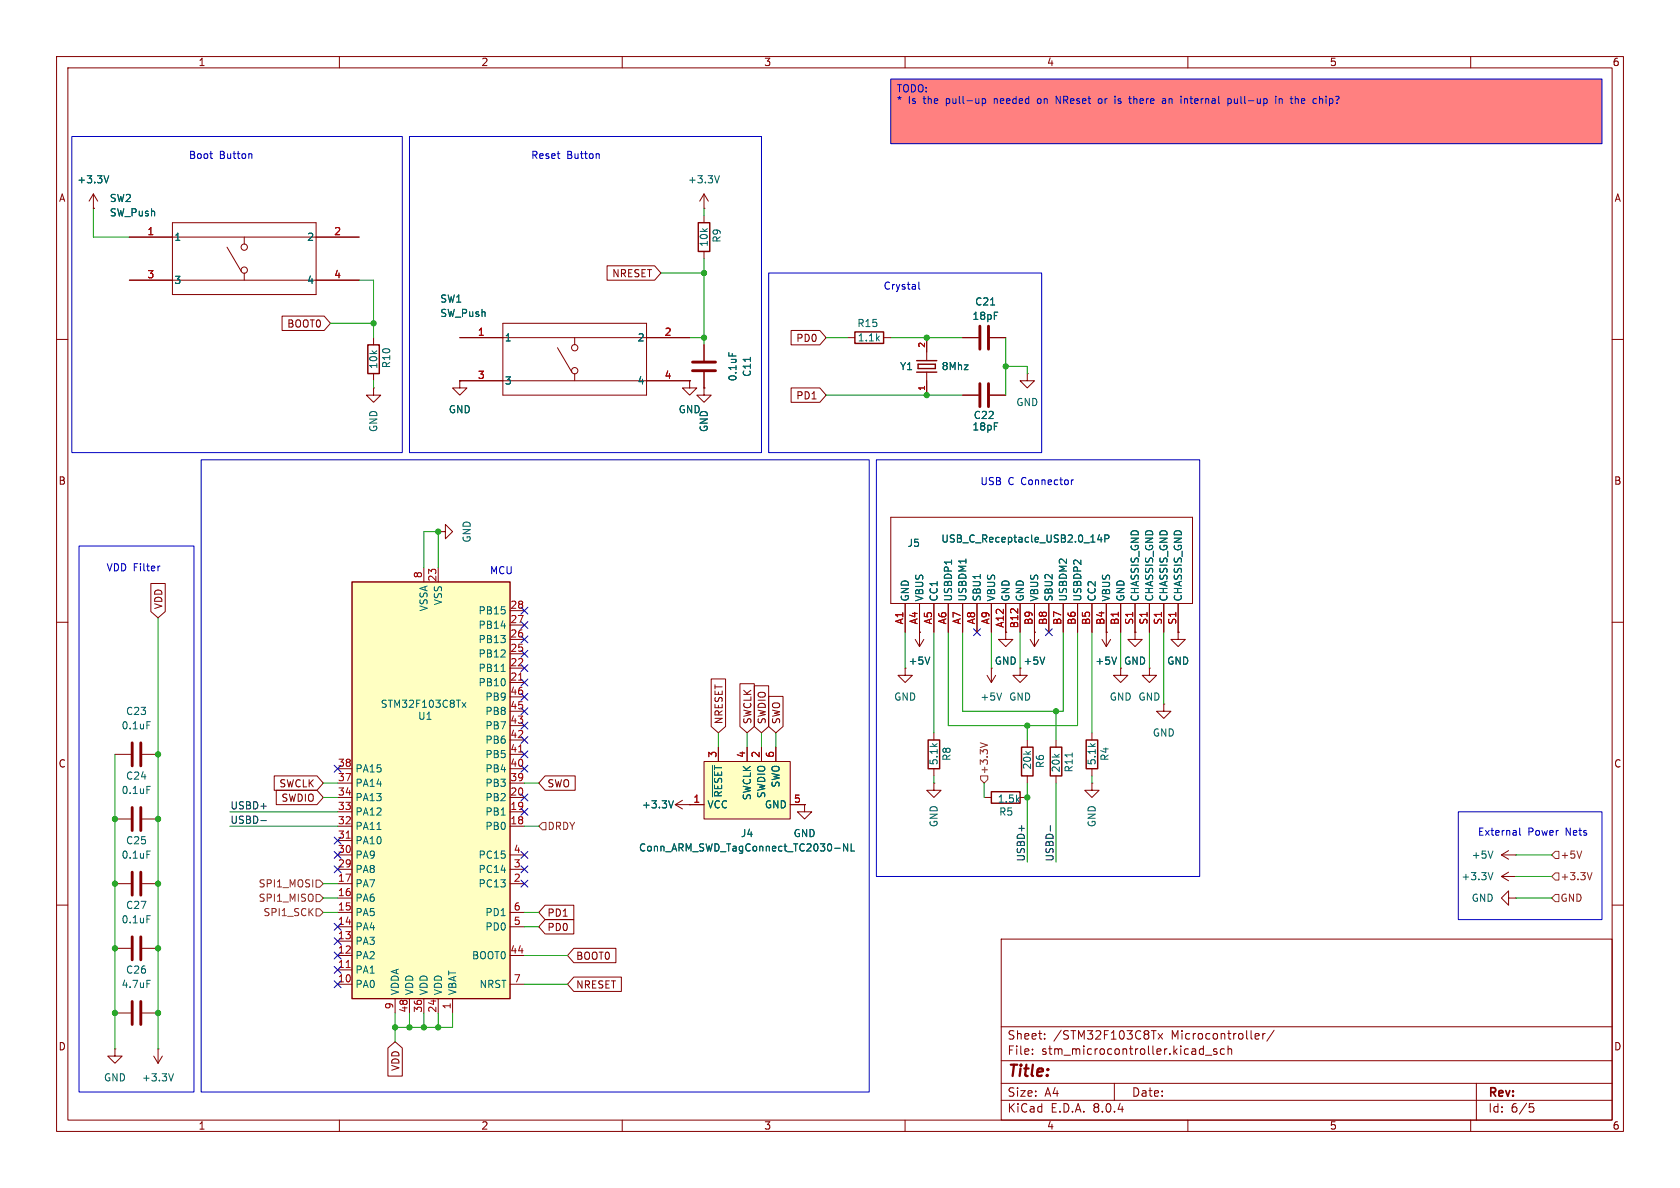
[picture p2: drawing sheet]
<svg xmlns="http://www.w3.org/2000/svg" width="297mm" height="210mm" viewBox="0 0 297 210" stroke-linecap="round" stroke-linejoin="round" font-family="sans-serif">
<g fill="none" stroke="#840000" stroke-width=".18">
<path d="M10 10h277v190h-277zM12 12h273v186h-273zM60 10v2M110 10v2M160 10v2M210 10v2M260 10v2M10 60h2M285 60h2M10 110h2M285 110h2M10 160h2"/>
<path d="M285 160h2M177 166h108v32h-108zM60 198v2M110 198v2M160 198v2M177 194.5h108M177 191.5h108M177 187.5h108M177 181.5h108M182.5 186.3v.1M182.5 185.5v.1M184.7 183.6v.1"/>
<path d="M184.7 182.8v.1M197 191.5v3M203.5 182.2h.9M204.7 182.7l.8 1M205.5 182.7l-.8 1M210 198v2M213.1 186.5h1.1M215.1 185.5l-.4-.1-.2 .2 .1 .2 .5 .2v.3h-.6M216.5 185.5l-.5-.1-.3 .3v.4l.2 .2h.6M217.1 185.5l.2-.1 .4 .1v.9M217.1 184.9v1.5M222.1 182.7l.4 .1 .1 .3-.7 .1"/>
<path d="M222.5 183.6l-.4 .1M223.2 182.7v1M223.7 182.7l-.3 .1-.2 .2M225.2 182.1l-1.2 2M260 198v2M261 191.5v6.5M270.4 195.1h.7M270.5 195.7h.4l.3 .3-.2 .5-.5 .1"/>
</g>
<path d="M157.5 14h125.7v11.4h-125.7z" fill="#ff8080"/>
<path d="M123.4 39.4h2.1v5.1h-2.1zM151.1 58.7h5.1v2h-5.1zM65 61h2.1v5h-2.1zM162.1 65.8h3.5M162.1 63.8h3.5M162.3 64.4h3.1v.8h-3.1zM164.1 130.8h2v5.1h-2zM175.3 140h5v2h-5zM180.6 132.1h2v5.1h-2zM185.7 132.1h2v5.1h-2zM192 130.8h2.1v5.1h-2.1z" fill="none" stroke="#840000" stroke-width=".25"/>
<g fill="none" stroke="#840000" stroke-width=".18">
<path d="M16.5 36.8h.1M16.5 34.3l-.8 1.3M16.5 34.3v2.5M16.5 34.3l.8 1.3M30.5 39.4h25.4v12.7h-25.4zM124.5 36.8h.1M124.5 34.3l-.8 1.3M124.5 34.3v2.5M124.5 38.1v1.3M124.5 34.3l.7 1.3M22.9 49.5h40.6M22.9 41.9h40.6"/>
<path d="M40.1 43.7l2.6 4.3M43.2 41.9v1.3M43.2 48.3v1.2M66 59.7v1.3M81.3 59.7h40.6M88.9 57.2h25.4v12.7h-25.4zM101.6 59.7v1.3M124.5 44.5v1.2M149.9 59.7h1.2M156.2 59.7h1.3M163.8 59.7v4.1M170.2 59.7h2.8"/>
<path d="M175 59.7h2.8M66 68.6v1.3h1.3l-1.3 1.2-1.2-1.2h1.2M66 68.6h.1M66 66v1.3M81.3 67.3v1.3h1.2l-1.2 1.3-1.3-1.3h1.3M81.3 67.3h.1M81.3 67.3h40.6M98.6 61.5l2.5 4.3M101.6 66v1.3M121.9 67.3v1.3h1.3l-1.3 1.3-1.3-1.3h1.3M121.9 67.3h.1M124.5 68.6v1.3h1.2l-1.2 1.2-1.3-1.2h1.3"/>
<path d="M124.5 68.6h.1M124.5 61v2.8M124.5 65.8v2.8M163.8 65.8v4.1M170.2 69.9h2.8M175 69.9h2.8M181.6 66v1.3h1.3l-1.3 1.3-1.3-1.3h1.3M181.6 66h.1M157.5 91.4h53.3v15.3h-53.3zM160 118.1v1.3h1.3l-1.3 1.3-1.3-1.3h1.3M160 106.7v5.1M161.8 113l.8 1.3"/>
<path d="M162.6 111.8h.1M162.6 106.7v7.6M163.3 113l-.7 1.3M165.1 106.7v5.1M167.6 106.7v5.1M170.2 106.7v5.1M172.7 106.7v5.1M175.3 106.7v5.1M177.8 111.8v1.2h1.3l-1.3 1.3-1.3-1.3h1.3M177.8 111.8h.1M177.8 106.7v5.1M180.3 106.7v5.1"/>
<path d="M182.1 113l.8 1.3M182.9 111.8h.1M182.9 106.7v7.6M183.6 113l-.7 1.3M185.4 106.7v5.1M188 106.7v5.1M190.5 106.7v5.1M193 106.7v5.1M194.8 113l.8 1.3M195.6 111.8h.1M195.6 106.7v7.6M196.3 113l-.7 1.3"/>
<path d="M198.1 118.1v1.3h1.3l-1.3 1.3-1.3-1.3h1.3M198.1 106.7v5.1M200.7 111.8v1.2h1.2l-1.2 1.3-1.3-1.3h1.3M200.7 111.8h.1M200.7 106.7v5.1M203.2 118.1v1.3h1.3l-1.3 1.3-1.3-1.3h1.3M203.2 118.1h.1M203.2 106.7v5.1M205.7 106.7v5.1M208.3 111.8v1.2h1.2l-1.2 1.3-1.3-1.3h1.3M208.3 111.8h.1M208.3 106.7v5.1"/>
<path d="M20.3 133.4h2.8M25.1 133.4h2.8M165.1 138.4v1.3h1.3l-1.3 1.3-1.3-1.3h1.3M165.1 138.4h.1M165.1 129.5v1.3M165.1 135.9v1.3M181.6 130.8v1.3M181.6 137.2v1.2M186.7 130.8v1.3M186.7 137.2v1.2M193 138.4v1.3h1.3l-1.3 1.3-1.2-1.3h1.2M193 138.4h.1"/>
<path d="M193 129.5v1.3M193 135.9v1.3M205.7 124.5v1.2h1.3l-1.3 1.3-1.2-1.3h1.2M205.7 124.5h.1M20.3 156.2h2.8M25.1 156.2h2.8M142.2 142.2v1.3h1.3l-1.3 1.3-1.2-1.3h1.2M142.2 142.2h.1M174 141h1.3M180.3 141h1.3M265.4 154.9l1.3 .8M265.4 154.9h2.6"/>
<path d="M265.4 151.1l1.3 .8M265.4 151.1h2.6M266.7 158.8v-1.3l-1.3 1.3 1.3 1.2v-1.2h1.3M266.7 154.2l-1.3 .7M266.7 150.4l-1.3 .7M268 158.8h.1M268 154.9h.1M268 151.1h.1M20.3 179.1h2.8M20.3 167.6h2.8M25.1 179.1h2.8M25.1 167.6h2.8"/>
<path d="M20.3 185.4v1.3h1.3l-1.3 1.3-1.3-1.3h1.3M20.3 185.4h.1M27.2 186.7l.7 1.3M27.9 185.4h.1M27.9 185.4v2.6M28.7 186.7l-.8 1.3"/>
<circle cx="43.2" cy="43.7" r=".56"/>
<circle cx="43.2" cy="47.8" r=".56"/>
<circle cx="101.6" cy="65.5" r=".56"/>
<circle cx="101.6" cy="61.5" r=".56"/>
</g>
<g fill="none" stroke="#006464" stroke-width=".18">
<path d="M19.2 31.1l-.4 1.2M127.2 31.1l-.4 1.2M175.1 53.9h.7M128.8 62.3v.6M132.7 63.2v.7M168.2 99v.7M194.4 94.5l-.3 .9h.7M194.7 95v.8M195.3 95.2h.6l.2-.2-.1-.3-.7-.1v1.2M164.4 116.1l-.4 1.3M184.7 116.1l-.4 1.3M197.4 116.1l-.4 1.3"/>
<path d="M26 127.6h.6M189.6 133.1v.7M26 150.4h.6M263.9 154.2l-.4 1.3M263.9 150.4l-.4 1.3M26 173.3h.6M26 161.9h.6M30.7 189.8l-.5 1.3"/>
</g>
<g fill="none" stroke="#840000" stroke-width=".51">
<path d="M173.2 57.7v4M174.8 57.7v4M122.4 65.5h4.1M122.4 64h4.1M173.2 67.8v4.1M174.8 67.8v4.1M23.4 131.3v4.1M24.9 131.3v4.1M23.4 154.2v4M24.9 154.2v4M23.4 165.6v4.1M23.4 177v4.1"/>
<path d="M24.9 165.6v4.1M24.9 177v4.1"/>
</g>
<path d="M62.2 102.9h28v73.6h-28z" fill="#ffffc2"/>
<path d="M62.2 102.9h28v73.6h-28z" fill="none" stroke="#840000" stroke-width=".25"/>
<g fill="none" stroke="#840000" stroke-width=".18">
<path d="M77.5 94h1.2v-1.3l1.3 1.3-1.3 1.3v-1.3M77.5 94h.1M74.9 100.3v2.6M77.5 100.3v2.6M90.2 118.1h2.5M90.2 115.6h2.5M90.2 113h2.5M90.2 110.5h2.5M90.2 108h2.5M174.5 119.4l.8 1.3M175.3 118.1v2.6M176 119.4l-.7 1.3"/>
<path d="M180.3 118.1v1.3h1.3l-1.3 1.3-1.2-1.3h1.2M59.7 138.4h2.5M59.7 135.9h2.5M90.2 120.7h2.5M90.2 138.4h2.5M90.2 135.9h2.5M90.2 133.4h2.5M90.2 130.8h2.5M90.2 128.3h2.5M90.2 125.7h2.5M90.2 123.2h2.5M20.3 144.8h2.8"/>
<path d="M25.1 144.8h2.8M59.7 158.8h2.5M59.7 156.2h2.5M59.7 146.1h2.5M59.7 143.5h2.5M59.7 141h2.5M59.7 153.7h2.5M59.7 151.1h2.5M59.7 148.6h2.5M90.2 156.2h2.5M90.2 146.1h2.5M90.2 143.5h2.5"/>
<path d="M90.2 141h2.5M90.2 153.7h2.5M90.2 151.1h2.5M119.4 142.2l1.2 .8M119.4 142.2h2.5M120.6 141.5l-1.2 .7M121.9 142.2h.1M59.7 174h2.5M59.7 171.5h2.5M59.7 168.9h2.5M59.7 166.4h2.5M59.7 163.8h2.5"/>
<path d="M59.7 161.3h2.5M69.8 176.5v2.6M72.4 176.5v2.6M74.9 176.5v2.6M77.5 176.5v2.6M80 176.5v2.6M90.2 174h2.5M90.2 168.9h2.5M90.2 163.8h2.5M90.2 161.3h2.5"/>
</g>
<path d="M91.7 120.2h.7M91.7 132.9h.7M61.2 148.2h.7M61.2 171h.7" fill="none" stroke="#a90000" stroke-width=".18"/>
<path d="M88.6 118.7h.7M26 139h.6M81.7 124.2l.7 .8M82.4 124.2l-.7 .8M177.1 122.5l-.4 1.3M66.6 146.6h.8M119.1 141.5l-.5 1.3" fill="none" stroke="#006464" stroke-width=".18"/>
<path d="M23.4 142.7v4.1M24.9 142.7v4.1" fill="none" stroke="#840000" stroke-width=".51"/>
<path d="M124.5 134.6h15.2v10.2h-15.2z" fill="#ffffc2"/>
<g fill="none" stroke="#840000" stroke-width=".18">
<path d="M16.5 36.8h.1M22.9 41.9h7.6M22.9 49.5h7.6M49.9 55.9h7.4l1.1 1.3-1.1 1.2h-7.4zM55.9 41.9h7.6M55.9 49.5h7.6M81.3 59.7h7.6M107.3 47h8.4l1.1 1.3-1.1 1.2h-8.4zM114.3 59.7h7.6M139.9 58.4h5l1.1 1.3-1.1 1.3h-5zM163.8 59.7v2.5M170.2 59.7h2.8"/>
<path d="M175 59.7h2.8M81.3 67.3h.1M81.3 67.3h7.6M114.3 67.3h7.6M121.9 67.3h.1M124.5 68.6h.1M124.5 61v2.8M124.5 65.8v2.8M139.9 68.6h5l1.1 1.3-1.1 1.2h-5zM163.8 67.3v2.6M170.2 69.9h2.8M175 69.9h2.8"/>
<path d="M26.7 103.1h2.5v5l-1.3 1.1-1.2-1.1zM160 106.7v5.1M162.6 111.8h.1M162.6 106.7v5.1M165.1 106.7v5.1M167.6 106.7v5.1M170.2 106.7v5.1M172.7 106.7v5.1M175.3 106.7v5.1M177.8 111.8h.1M177.8 106.7v5.1M180.3 106.7v5.1"/>
<path d="M182.9 111.8h.1M182.9 106.7v5.1M185.4 106.7v5.1M188 106.7v5.1M190.5 106.7v5.1M193 106.7v5.1M195.6 111.8h.1M195.6 106.7v5.1M198.1 106.7v5.1M200.7 111.8h.1M200.7 106.7v5.1M203.2 106.7v5.1"/>
<path d="M205.7 106.7v5.1M208.3 111.8h.1M208.3 106.7v5.1M48.5 137.2h7.5l1.1 1.2-1.1 1.3h-7.5zM48.8 139.7h7.2l1.1 1.3-1.1 1.2h-7.2zM96.4 137.2h5.3v2.5h-5.3l-1.2-1.3zM124.5 134.6h15.2v10.2h-15.2zM125.7 120h2.6v8.4l-1.3 1.1-1.3-1.1zM127 132.1v2.5M130.8 120.9h2.6v7.5l-1.3 1.1-1.3-1.1zM132.1 132.1v2.5M133.3 121.2h2.6v7.2l-1.3 1.1-1.3-1.1z"/>
<path d="M134.6 132.1v2.5M135.9 123.1h2.5v5.3l-1.2 1.1-1.3-1.1zM137.2 132.1v2.5M121.9 142.2h.1M121.9 142.2h2.6M139.7 142.2h2.5M142.2 142.2h.1M96.4 160h5v2.6h-5l-1.2-1.3zM96.4 162.6h5v2.5h-5l-1.2-1.3zM101.4 167.6h7.5v2.6h-7.5l-1.1-1.3zM101.4 172.7h8.5v2.6h-8.5l-1.1-1.3zM68.6 185.3l1.2-1.1 1.3 1.1v4.9h-2.5z"/>
</g>
<g fill="none" stroke="#006464" stroke-width=".18">
<path d="M19.2 31.1l-.4 1.2M175.1 53.9h.7M128.8 62.3v.6M132.7 63.2v.7M168.2 99v.7M194.4 94.5l-.3 .9h.7M194.7 95v.8M195.3 95.2h.6l.2-.2-.1-.3-.7-.1v1.2M164.4 116.1l-.4 1.3M184.7 116.1l-.4 1.3M197.4 116.1l-.4 1.3M126 135.4v5.4"/>
<path d="M119.1 141.5l-.5 1.3M147.6 150h.9M149.9 149.2v1.2l-.8-1.2v1.2M150.5 149.2v1.2h.6"/>
</g>
<path d="M173.3 131.3l1.3 .4M173.4 137.2h1.2v.6l-.6 .6-.6-.6zM55.9 155.6h.6l.6 .6-.6 .6h-.6zM55.9 158.1h.6l.6 .7-.6 .6h-.6zM95.9 145.4h.6v1.3h-.6l-.7-.6zM275 158.1h.6v1.3h-.6l-.7-.6zM275 150.5h.6v1.3h-.6l-.7-.7zM275 154.3h.6v1.3h-.6l-.7-.7zM279.6 150.4l-.4 1.3M281.4 154.2l-.4 1.3M55.9 160.7h.6l.6 .6-.6 .6h-.6z" fill="none" stroke="#725600" stroke-width=".18"/>
<path d="M46.1 145.1h1M185.7 145.9v1" fill="none" stroke="#0f0f0f" stroke-width=".18"/>
<g fill="none" stroke="#0000c2" stroke-width=".18">
<path d="M157.5 14h125.7v11.4h-125.7zM173.7 17.4v1.3M173.7 17.5l.3-.1 .3 .3-.2 .5h-.4M183.5 17.5l-.1 .2 .1 .5M186.7 18.3v-1.3l.7 1.3M194.7 17.5l-.3-.1-.2 .3v.5l.2 .1 .3-.1M197.1 17v.1M197.7 18.2l.3 .1M197.8 17.4l-.1 .2 .1 .3M200.4 17v1.3M200.6 17.4l-.2 .2M205.6 17.4h.3l.2 .2v.7"/>
<path d="M206.1 18.2l-.5 .1M206.1 17.7l-.5 .1M208.8 17v.1M209.6 17.4l.3 .2v.7M217.1 17.5l.3-.1 .3 .3-.1 .5h-.5M217.1 17.4v1.3M218.2 17.4l.1 .8h.4M225.5 17v.1M225.5 17.4v.9M226.1 17.6l.2-.2 .3 .1 .1 .8M226.1 17.4v.9M230.1 17.5v.7"/>
<path d="M230.7 17.7l-.6 .2M233.6 17.4l.2 .2v.7M12.7 24.1h58.4v55.9h-58.4zM37.1 27.2h.5M37.5 28h.1M44.3 27.2l.2 .2v.6M72.4 24.1h62.2v55.9h-62.2zM105.8 27.2l.1 .2v.6M135.9 48.3h48.2v31.7h-48.2zM162.4 49.9v1l.2 .2M14 96.5h20.3v96.5h-20.3zM35.6 81.3h118.1v111.7h-118.1z"/>
<path d="M154.9 81.3h57.2v73.6h-57.2zM189.8 84.8l-.4 .3M28.3 100.1h-.3M257.8 143.5h25.4v19.1h-25.4zM268.7 146.4v1.1l.1 .1"/>
</g>
<g fill="none" stroke="#009600" stroke-width=".18">
<path d="M16.5 36.8v5.1h6.4M124.5 36.8v1.3M58.4 57.2h7.6M63.5 49.5h2.5v10.2M116.8 48.3h7.7M121.9 59.7h2.6M124.5 45.7v15.3M146 59.7h3.9M157.5 59.7h12.7M177.8 59.7v10.2M66 67.3v1.3M146 69.9h24.2"/>
<path d="M177.8 64.8h3.8v1.2M27.9 109.2v76.2M74.9 100.3v-6.3h2.6v6.3M160 111.8v6.3M165.1 111.8v17.7M167.6 111.8v16.5h22.9v-16.5M170.2 111.8v13.9h17.8v-13.9M175.3 111.8v6.3M180.3 111.8v6.3M193 111.8v17.7M198.1 111.8v6.3M203.2 111.8v6.3"/>
<path d="M205.7 111.8v12.7M20.3 133.4v52M57.1 138.4h2.6M92.7 138.4h2.5M127 129.5v2.6M132.1 129.5v2.6M134.6 129.5v2.6M137.2 129.5v2.6M165.1 137.2v1.2M174 138.4v2.6M181.6 128.3v2.5M181.6 138.4v14"/>
<path d="M186.7 125.7v5.1M186.7 138.4v14M193 137.2v1.2M40.6 146.1h19.1M40.6 143.5h19.1M57.1 158.8h2.6M57.1 156.2h2.6M57.1 141h2.6M92.7 146.1h2.5M268 158.8h6.3M268 151.1h6.3M268 154.9h6.3"/>
<path d="M57.1 161.3h2.6M69.8 179.1v5.1M72.4 179.1v2.5M74.9 179.1v2.5M77.5 179.1v2.5M80 179.1v2.5h-10.2M92.7 161.3h2.5M92.7 168.9h7.6M92.7 174h7.6M92.7 163.8h2.5"/>
</g>
<g fill="none" stroke="#000084" stroke-width=".18">
<path d="M92.1 109.9l1.2 1.2M92.1 107.3l1.2 1.3M92.1 115l1.2 1.2M92.1 112.4l1.2 1.2M92.1 117.5l1.2 1.2M93.3 117.5l-1.2 1.2M93.3 115l-1.2 1.2M93.3 109.9l-1.2 1.2M93.3 107.3l-1.2 1.3M93.3 112.4l-1.2 1.2M172.1 111.2l1.2 1.2M173.3 111.2l-1.2 1.2"/>
<path d="M184.8 111.2l1.2 1.2M186 111.2l-1.2 1.2M59.1 135.3l1.2 1.2M60.3 135.3l-1.2 1.2M92.1 127.7l1.2 1.2M92.1 130.2l1.2 1.2M92.1 135.3l1.2 1.2M92.1 132.7l1.2 1.3M92.1 122.6l1.2 1.2M92.1 125.1l1.2 1.2M92.1 120l1.2 1.3M93.3 120l-1.2 1.3"/>
<path d="M93.3 127.7l-1.2 1.2M93.3 130.2l-1.2 1.2M93.3 135.3l-1.2 1.2M93.3 132.7l-1.2 1.3M93.3 122.6l-1.2 1.2M93.3 125.1l-1.2 1.2M59.1 153.1l1.2 1.2M59.1 150.5l1.2 1.2M59.1 148l1.2 1.2M60.3 153.1l-1.2 1.2M60.3 150.5l-1.2 1.2M60.3 148l-1.2 1.2"/>
<path d="M92.1 140.4l1.2 1.2M92.1 142.9l1.2 1.2M92.1 150.5l1.2 1.2M92.1 153.1l1.2 1.2M92.1 155.6l1.2 1.2M93.3 140.4l-1.2 1.2M93.3 142.9l-1.2 1.2M93.3 150.5l-1.2 1.2M93.3 153.1l-1.2 1.2M93.3 155.6l-1.2 1.2M59.1 173.4l1.2 1.2M59.1 170.8l1.2 1.3"/>
<path d="M59.1 168.3l1.2 1.2M59.1 165.8l1.2 1.2M59.1 163.2l1.2 1.2M60.3 163.2l-1.2 1.2M60.3 168.3l-1.2 1.2M60.3 173.4l-1.2 1.2M60.3 170.8l-1.2 1.3M60.3 165.8l-1.2 1.2"/>
</g>
<g fill="#009600" stroke="#009600" stroke-width=".18">
<circle cx="27.9" cy="133.4" r=".46"/>
<circle cx="20.3" cy="167.6" r=".46"/>
<circle cx="27.9" cy="167.6" r=".46"/>
<circle cx="77.5" cy="94" r=".46"/>
<circle cx="69.8" cy="181.6" r=".46"/>
<circle cx="20.3" cy="179.1" r=".46"/>
<circle cx="27.9" cy="179.1" r=".46"/>
<circle cx="20.3" cy="156.2" r=".46"/>
<circle cx="27.9" cy="156.2" r=".46"/>
<circle cx="20.3" cy="144.8" r=".46"/>
<circle cx="27.9" cy="144.8" r=".46"/>
<circle cx="77.5" cy="181.6" r=".46"/>
<circle cx="74.9" cy="181.6" r=".46"/>
<circle cx="72.4" cy="181.6" r=".46"/>
<circle cx="124.5" cy="48.3" r=".46"/>
<circle cx="66" cy="57.2" r=".46"/>
<circle cx="124.5" cy="59.7" r=".46"/>
<circle cx="181.6" cy="128.3" r=".46"/>
<circle cx="181.6" cy="141" r=".46"/>
<circle cx="177.8" cy="64.8" r=".46"/>
<circle cx="163.8" cy="59.7" r=".46"/>
<circle cx="163.8" cy="69.9" r=".46"/>
<circle cx="186.7" cy="125.7" r=".46"/>
</g>
<text font-size="2.8" fill="#840000" x="178" y="190.9">Title:</text>
<g font-size="2.1" fill="#840000">
<text x="178" y="184">Sheet:</text>
<text x="186.2" y="184">/STM32F103C8Tx</text>
<text x="207.1" y="184">Microcontroller/</text>
<text x="178" y="186.7">File:</text>
<text x="184.1" y="186.7">stm_microcontroller.kicad_sch</text>
<text x="178" y="196.9">KiCad</text>
<text x="178" y="194.1">Size:</text>
<text x="184.7" y="194.1">A4</text>
<text x="185.7" y="196.9">E.D.A.</text>
<text x="193.3" y="196.9">8.0.4</text>
<text x="200" y="194.1">Date:</text>
<text x="263" y="194.3">Rev:</text>
<text x="263" y="196.9">Id:</text>
<text x="267.1" y="196.9">6/5</text>
</g>
<g font-size="1.8" fill="#840000">
<text x="35" y="11.9">1</text>
<text x="85" y="11.9">2</text>
<text x="135" y="11.9">3</text>
<text x="185" y="11.9">4</text>
<text x="235" y="11.9">5</text>
<text x="285" y="11.9">6</text>
<text x="10.3" y="35.9">A</text>
<text x="285.3" y="35.9">A</text>
<text x="108.1" y="49.2">NRESET</text>
<text x="50.7" y="58.1">BOOT0</text>
<text x="140.7" y="60.6">PD0</text>
<text x="140.7" y="70.8">PD1</text>
<text x="10.3" y="85.9">B</text>
<text x="285.3" y="85.9">B</text>
<text x="28.9" y="107.8" transform="rotate(-90 28.9 107.8)">VDD</text>
<text x="128" y="128.1" transform="rotate(-90 128 128.1)">NRESET</text>
<text x="133" y="128.1" transform="rotate(-90 133 128.1)">SWCLK</text>
<text x="135.6" y="128.1" transform="rotate(-90 135.6 128.1)">SWDIO</text>
<text x="138.1" y="128.1" transform="rotate(-90 138.1 128.1)">SWO</text>
<text x="10.3" y="135.9">C</text>
<text x="285.3" y="135.9">C</text>
<text x="49.3" y="139.4">SWCLK</text>
<text x="49.7" y="141.9">SWDIO</text>
<text x="96.7" y="139.4">SWO</text>
<text x="96.7" y="162.2">PD1</text>
<text x="96.7" y="164.8">PD0</text>
<text x="101.8" y="169.9">BOOT0</text>
<text x="101.8" y="174.9">NRESET</text>
<text x="10.3" y="185.9">D</text>
<text x="285.3" y="185.9">D</text>
<text x="70.8" y="189.4" transform="rotate(-90 70.8 189.4)">VDD</text>
<text x="35" y="199.9">1</text>
<text x="85" y="199.9">2</text>
<text x="135" y="199.9">3</text>
<text x="185" y="199.9">4</text>
<text x="235" y="199.9">5</text>
<text x="285" y="199.9">6</text>
</g>
<g font-size="1.8" fill="#0000c2">
<text x="158.4" y="16.6">TODO:</text>
<text x="158.4" y="18.7">*</text>
<text x="160.6" y="18.7">Is</text>
<text x="163.4" y="18.7">the</text>
<text x="167.5" y="18.7">pull-up</text>
<text x="176.2" y="18.7">needed</text>
<text x="184.1" y="18.7">on</text>
<text x="187.5" y="18.7">NReset</text>
<text x="195.2" y="18.7">or</text>
<text x="198.3" y="18.7">is</text>
<text x="201.1" y="18.7">there</text>
<text x="207.2" y="18.7">an</text>
<text x="210.6" y="18.7">internal</text>
<text x="219.1" y="18.7">pull-up</text>
<text x="227.8" y="18.7">in</text>
<text x="230.7" y="18.7">the</text>
<text x="234.8" y="18.7">chip?</text>
<text x="33.3" y="28.3">Boot</text>
<text x="38.8" y="28.3">Button</text>
<text x="93.8" y="28.3">Reset</text>
<text x="100.2" y="28.3">Button</text>
<text x="156.1" y="51.4">Crystal</text>
<text x="173.2" y="86">USB</text>
<text x="178.2" y="86">C Connector</text>
<text x="18.7" y="101.2">VDD Filter</text>
<text x="86.5" y="101.7">MCU</text>
<text x="261.2" y="147.9">External</text>
<text x="270.1" y="147.9">Power</text>
<text x="276.9" y="147.9">Nets</text>
</g>
<g font-size="1.8" fill="#006464">
<text x="13.6" y="32.6">+3.3V</text>
<text x="19.3" y="35.9">SW2</text>
<text x="121.5" y="32.6">+3.3V</text>
<text x="19.3" y="38.5">SW_Push</text>
<text x="30.7" y="42.8">1</text>
<text x="54.2" y="42.8">2</text>
<text x="125.3" y="43.7" transform="rotate(-90 125.3 43.7)">10k</text>
<text x="127.6" y="43" transform="rotate(-90 127.6 43)">R9</text>
<text x="30.7" y="50.4">3</text>
<text x="54.2" y="50.4">4</text>
<text x="77.7" y="53.7">SW1</text>
<text x="77.7" y="56.2">SW_Push</text>
<text x="151.5" y="58">R15</text>
<text x="171.8" y="56.7">18pF</text>
<text x="172.3" y="54.2">C21</text>
<text x="66.9" y="65.3" transform="rotate(-90 66.9 65.3)">10k</text>
<text x="69.2" y="65.2" transform="rotate(-90 69.2 65.2)">R10</text>
<text x="89.2" y="60.6">1</text>
<text x="112.6" y="60.6">2</text>
<text x="151.5" y="60.6">1.1k</text>
<text x="159" y="65.6">Y1</text>
<text x="166.4" y="65.6">8Mhz</text>
<text x="89.2" y="68.2">3</text>
<text x="112.6" y="68.2">4</text>
<text x="130.4" y="67.5" transform="rotate(-90 130.4 67.5)">0.1uF</text>
<text x="132.9" y="66.7" transform="rotate(-90 132.9 66.7)">C11</text>
<text x="179.6" y="72">GND</text>
<text x="66.9" y="76.5" transform="rotate(-90 66.9 76.5)">GND</text>
<text x="79.2" y="73.3">GND</text>
<text x="119.9" y="73.3">GND</text>
<text x="125.3" y="76.5" transform="rotate(-90 125.3 76.5)">GND</text>
<text x="171.8" y="76.3">18pF</text>
<text x="172" y="74.3">C22</text>
<text x="83.4" y="96" transform="rotate(-90 83.4 96)">GND</text>
<text x="160.4" y="96.9">J5</text>
<text x="166.3" y="96.1">USB_C_Receptacle_USB2.0_14P</text>
<text x="78.3" y="107.1" transform="rotate(-90 78.3 107.1)">VSS</text>
<text x="160.9" y="106.4" transform="rotate(-90 160.9 106.4)">GND</text>
<text x="163.4" y="106.4" transform="rotate(-90 163.4 106.4)">VBUS</text>
<text x="166" y="106.4" transform="rotate(-90 166 106.4)">CC1</text>
<text x="168.5" y="106.4" transform="rotate(-90 168.5 106.4)">USBDP1</text>
<text x="171" y="106.4" transform="rotate(-90 171 106.4)">USBDM1</text>
<text x="173.6" y="106.4" transform="rotate(-90 173.6 106.4)">SBU1</text>
<text x="176.1" y="106.4" transform="rotate(-90 176.1 106.4)">VBUS</text>
<text x="178.7" y="106.4" transform="rotate(-90 178.7 106.4)">GND</text>
<text x="181.2" y="106.4" transform="rotate(-90 181.2 106.4)">GND</text>
<text x="183.7" y="106.4" transform="rotate(-90 183.7 106.4)">VBUS</text>
<text x="186.3" y="106.4" transform="rotate(-90 186.3 106.4)">SBU2</text>
<text x="188.8" y="106.4" transform="rotate(-90 188.8 106.4)">USBDM2</text>
<text x="191.4" y="106.4" transform="rotate(-90 191.4 106.4)">USBDP2</text>
<text x="193.9" y="106.4" transform="rotate(-90 193.9 106.4)">CC2</text>
<text x="196.4" y="106.4" transform="rotate(-90 196.4 106.4)">VBUS</text>
<text x="199" y="106.4" transform="rotate(-90 199 106.4)">GND</text>
<text x="201.5" y="106.4" transform="rotate(-90 201.5 106.4)">CHASSIS_GND</text>
<text x="204.1" y="106.4" transform="rotate(-90 204.1 106.4)">CHASSIS_GND</text>
<text x="206.6" y="106.4" transform="rotate(-90 206.6 106.4)">CHASSIS_GND</text>
<text x="209.1" y="106.4" transform="rotate(-90 209.1 106.4)">CHASSIS_GND</text>
<text x="75.8" y="108.2" transform="rotate(-90 75.8 108.2)">VSSA</text>
<text x="84.5" y="113.9">PB13</text>
<text x="84.5" y="111.4">PB14</text>
<text x="84.5" y="108.8">PB15</text>
<text x="84.5" y="119">PB11</text>
<text x="84.5" y="116.4">PB12</text>
<text x="160.5" y="117.7">+5V</text>
<text x="175.8" y="117.7">GND</text>
<text x="180.8" y="117.7">+5V</text>
<text x="193.5" y="117.7">+5V</text>
<text x="198.6" y="117.7">GND</text>
<text x="206.2" y="117.7">GND</text>
<text x="67.2" y="125.3">STM32F103C8Tx</text>
<text x="84.5" y="121.5">PB10</text>
<text x="85.7" y="124.1">PB9</text>
<text x="158" y="124.1">GND</text>
<text x="173.2" y="124.1">+5V</text>
<text x="178.3" y="124.1">GND</text>
<text x="196.1" y="124.1">GND GND</text>
<text x="21.4" y="129.1">0.1uF</text>
<text x="22.2" y="126.6">C23</text>
<text x="73.8" y="127.4">U1</text>
<text x="85.7" y="131.7">PB6</text>
<text x="85.7" y="129.1">PB7</text>
<text x="85.7" y="126.6">PB8</text>
<text x="203.7" y="130.4">GND</text>
<text x="62.7" y="136.8">PA15</text>
<text x="85.7" y="136.8">PB4</text>
<text x="85.7" y="134.2">PB5</text>
<text x="166" y="135.4" transform="rotate(-90 166 135.4)">5.1k</text>
<text x="168.2" y="134.6" transform="rotate(-90 168.2 134.6)">R8</text>
<text x="182.5" y="136.1" transform="rotate(-90 182.5 136.1)">20k</text>
<text x="184.8" y="135.9" transform="rotate(-90 184.8 135.9)">R6</text>
<text x="187.6" y="136.6" transform="rotate(-90 187.6 136.6)">20k</text>
<text x="189.8" y="136.6" transform="rotate(-90 189.8 136.6)">R11</text>
<text x="193.9" y="135.4" transform="rotate(-90 193.9 135.4)">5.1k</text>
<text x="196.2" y="134.6" transform="rotate(-90 196.2 134.6)">R4</text>
<text x="21.4" y="140.6">0.1uF</text>
<text x="22.2" y="138">C24</text>
<text x="62.7" y="141.8">PA13</text>
<text x="62.7" y="139.3">PA14</text>
<text x="85.7" y="141.8">PB2</text>
<text x="85.7" y="139.3">PB3</text>
<text x="113.4" y="143.1">+3.3V</text>
<text x="125" y="143.1">VCC</text>
<text x="127.9" y="141.1" transform="rotate(-90 127.9 141.1)">~{RESET}</text>
<text x="132.9" y="141.6" transform="rotate(-90 132.9 141.6)">SWCLK</text>
<text x="135.1" y="143.1">GND</text>
<text x="135.5" y="141.2" transform="rotate(-90 135.5 141.2)">SWDIO</text>
<text x="138" y="139.3" transform="rotate(-90 138 139.3)">SWO</text>
<text x="176.3" y="142.1">1.5k</text>
<text x="22.2" y="149.5">C25</text>
<text x="62.7" y="149.5">PA10</text>
<text x="62.7" y="146.9">PA11</text>
<text x="62.7" y="144.4">PA12</text>
<text x="85.7" y="146.9">PB0</text>
<text x="85.7" y="144.4">PB1</text>
<text x="130.9" y="148.2">J4</text>
<text x="140.2" y="148.2">GND</text>
<text x="166" y="146.3" transform="rotate(-90 166 146.3)">GND</text>
<text x="176.5" y="144.4">R5</text>
<text x="193.9" y="146.3" transform="rotate(-90 193.9 146.3)">GND</text>
<text x="21.4" y="152">0.1uF</text>
<text x="62.7" y="154.5">PA8</text>
<text x="62.7" y="152">PA9</text>
<text x="84.5" y="154.5">PC14</text>
<text x="84.5" y="152">PC15</text>
<text x="112.9" y="150.7">Conn_ARM_SWD_TagConnect_TC2030-NL</text>
<text x="258.3" y="155.8">+3.3V</text>
<text x="260.1" y="152">+5V</text>
<text x="22.2" y="160.9">C27</text>
<text x="62.7" y="159.6">PA6</text>
<text x="62.7" y="157.1">PA7</text>
<text x="84.5" y="157.1">PC13</text>
<text x="260.1" y="159.6">GND</text>
<text x="21.4" y="163.4">0.1uF</text>
<text x="62.7" y="167.2">PA3</text>
<text x="62.7" y="164.7">PA4</text>
<text x="62.7" y="162.2">PA5</text>
<text x="85.7" y="164.7">PD0</text>
<text x="85.7" y="162.2">PD1</text>
<text x="22.2" y="172.3">C26</text>
<text x="62.7" y="172.3">PA1</text>
<text x="62.7" y="169.8">PA2</text>
<text x="83.4" y="169.8">BOOT0</text>
<text x="21.4" y="174.9">4.7uF</text>
<text x="62.7" y="174.9">PA0</text>
<text x="70.7" y="176" transform="rotate(-90 70.7 176)">VDDA</text>
<text x="73.3" y="176" transform="rotate(-90 73.3 176)">VDD</text>
<text x="75.8" y="176" transform="rotate(-90 75.8 176)">VDD</text>
<text x="78.3" y="176" transform="rotate(-90 78.3 176)">VDD</text>
<text x="80.9" y="176" transform="rotate(-90 80.9 176)">VBAT</text>
<text x="84.7" y="174.9">NRST</text>
<text x="18.3" y="191.4">GND</text>
<text x="25" y="191.4">+3.3V</text>
</g>
<g font-size="1.8" fill="#a90000">
<text x="26" y="41.7">1</text>
<text x="59" y="41.7">2</text>
<text x="26" y="49.3">3</text>
<text x="59" y="49.3">4</text>
<text x="84.4" y="59.4">1</text>
<text x="117.4" y="59.4">2</text>
<text x="84.4" y="67.1">3</text>
<text x="117.4" y="67.1">4</text>
<text x="74.7" y="102.3" transform="rotate(-90 74.7 102.3)">8</text>
<text x="77.2" y="102.9" transform="rotate(-90 77.2 102.9)">23</text>
<text x="90.1" y="107.7">28</text>
<text x="90.1" y="112.8">26</text>
<text x="90.1" y="110.2">27</text>
<text x="159.8" y="110.5" transform="rotate(-90 159.8 110.5)">A1</text>
<text x="162.3" y="110.5" transform="rotate(-90 162.3 110.5)">A4</text>
<text x="164.8" y="110.5" transform="rotate(-90 164.8 110.5)">A5</text>
<text x="167.4" y="110.5" transform="rotate(-90 167.4 110.5)">A6</text>
<text x="169.9" y="110.5" transform="rotate(-90 169.9 110.5)">A7</text>
<text x="172.5" y="110.5" transform="rotate(-90 172.5 110.5)">A8</text>
<text x="175" y="110.5" transform="rotate(-90 175 110.5)">A9</text>
<text x="177.5" y="111.1" transform="rotate(-90 177.5 111.1)">A12</text>
<text x="180.1" y="111.2" transform="rotate(-90 180.1 111.2)">B12</text>
<text x="182.6" y="110.6" transform="rotate(-90 182.6 110.6)">B9</text>
<text x="185.2" y="110.6" transform="rotate(-90 185.2 110.6)">B8</text>
<text x="187.7" y="110.6" transform="rotate(-90 187.7 110.6)">B7</text>
<text x="190.2" y="110.6" transform="rotate(-90 190.2 110.6)">B6</text>
<text x="192.8" y="110.6" transform="rotate(-90 192.8 110.6)">B5</text>
<text x="195.3" y="110.6" transform="rotate(-90 195.3 110.6)">B4</text>
<text x="197.9" y="110.6" transform="rotate(-90 197.9 110.6)">B1</text>
<text x="200.4" y="110.5" transform="rotate(-90 200.4 110.5)">S1</text>
<text x="202.9" y="110.5" transform="rotate(-90 202.9 110.5)">S1</text>
<text x="205.5" y="110.5" transform="rotate(-90 205.5 110.5)">S1</text>
<text x="208" y="110.5" transform="rotate(-90 208 110.5)">S1</text>
<text x="90.1" y="117.9">22</text>
<text x="90.1" y="115.3">25</text>
<text x="90.1" y="120.4">21</text>
<text x="90.1" y="125.5">45</text>
<text x="90.1" y="122.9">46</text>
<text x="90.1" y="130.6">42</text>
<text x="90.1" y="128">43</text>
<text x="59.6" y="135.6">38</text>
<text x="90.1" y="135.6">40</text>
<text x="90.1" y="133.1">41</text>
<text x="126.7" y="134.1" transform="rotate(-90 126.7 134.1)">3</text>
<text x="131.8" y="134.1" transform="rotate(-90 131.8 134.1)">4</text>
<text x="134.4" y="134.1" transform="rotate(-90 134.4 134.1)">2</text>
<text x="136.9" y="134.1" transform="rotate(-90 136.9 134.1)">6</text>
<text x="59.6" y="143.3">33</text>
<text x="59.6" y="140.7">34</text>
<text x="59.6" y="138.2">37</text>
<text x="90.1" y="143.3">19</text>
<text x="90.1" y="140.7">20</text>
<text x="90.1" y="138.2">39</text>
<text x="122.5" y="142">1</text>
<text x="140.3" y="142">5</text>
<text x="59.6" y="148.3">31</text>
<text x="59.6" y="145.8">32</text>
<text x="90.1" y="145.8">18</text>
<text x="59.6" y="156">17</text>
<text x="59.6" y="153.4">29</text>
<text x="59.6" y="150.9">30</text>
<text x="90.7" y="156">2</text>
<text x="90.7" y="153.4">3</text>
<text x="90.7" y="150.9">4</text>
<text x="59.6" y="161">15</text>
<text x="59.6" y="158.5">16</text>
<text x="90.7" y="161">6</text>
<text x="59.6" y="166.1">13</text>
<text x="59.6" y="163.6">14</text>
<text x="90.7" y="163.6">5</text>
<text x="59.6" y="173.7">10</text>
<text x="59.6" y="171.2">11</text>
<text x="59.6" y="168.7">12</text>
<text x="90.1" y="168.7">44</text>
<text x="90.7" y="173.7">7</text>
<text x="69.6" y="178.5" transform="rotate(-90 69.6 178.5)">9</text>
<text x="72.1" y="179.1" transform="rotate(-90 72.1 179.1)">48</text>
<text x="74.7" y="179.1" transform="rotate(-90 74.7 179.1)">36</text>
<text x="77.2" y="179.1" transform="rotate(-90 77.2 179.1)">24</text>
<text x="79.8" y="178.5" transform="rotate(-90 79.8 178.5)">1</text>
</g>
<g font-size="1.8" fill="#725600">
<text x="174.9" y="137" transform="rotate(-90 174.9 137)">+3.3V</text>
<text x="96.7" y="146.9">DRDY</text>
<text x="275.8" y="152">+5V</text>
<text x="275.8" y="155.8">+3.3V</text>
<text x="45.6" y="157.1">SPI1_MOSI</text>
<text x="45.6" y="159.6">SPI1_MISO</text>
<text x="275.8" y="159.6">GND</text>
<text x="46.5" y="162.2">SPI1_SCK</text>
</g>
<g font-size="1.8" fill="#0f0f0f">
<text x="40.6" y="143.2">USBD+</text>
<text x="40.6" y="145.7">USBD-</text>
<text x="181.3" y="152.4" transform="rotate(-90 181.3 152.4)">USBD+</text>
<text x="186.3" y="152.4" transform="rotate(-90 186.3 152.4)">USBD-</text>
</g>
<g font-size="1.4" fill="#a90000">
<text x="163.6" y="61.6" transform="rotate(-90 163.6 61.6)">2</text>
<text x="163.6" y="69.2" transform="rotate(-90 163.6 69.2)">1</text>
</g>
</svg>
